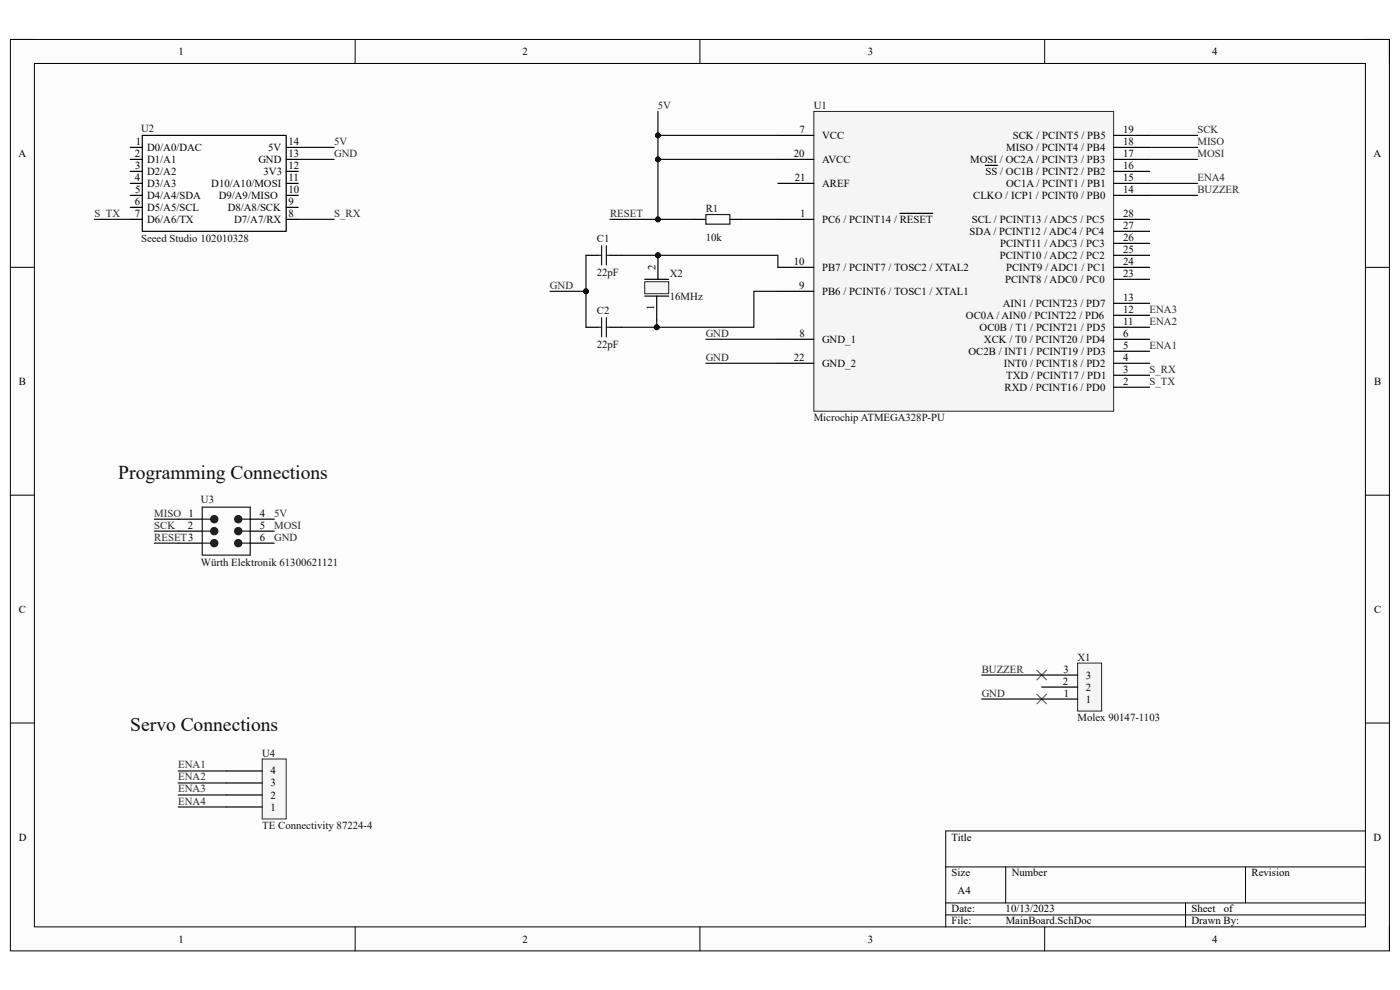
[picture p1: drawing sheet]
<svg xmlns="http://www.w3.org/2000/svg" width="297mm" height="210mm" viewBox="0 0 297 210" stroke-linecap="round" stroke-linejoin="round" font-family="sans-serif">
<path d="M2.2 8.4h292.6v193.3h-292.6z" fill-rule="evenodd" fill="#fcfcfc"/>
<path d="M2.2 8.4h292.6v193.3h-292.6z" fill="none" stroke="#000" stroke-width=".21"/>
<path d="M7.3 13.5h282.4v183.1h-282.4z" fill-rule="evenodd" fill="#fcfcfc"/>
<g fill="none" stroke="#000" stroke-width=".21">
<path d="M2.2 8.4h5.1M7.3 13.5h282.4v183.1h-282.4zM75.3 8.4v5.1M148.5 8.4v5.1M221.6 8.4v5.1M289.7 8.4h5.1v5.1M2.2 56.7h5.1M289.7 56.7h5.1M2.2 105h5.1M289.7 105.1h5.1M2.2 153.4h5.1M289.7 153.4h5.1"/>
<path d="M289.7 176.3h-89.1v20.3M75.3 196.6v5.1M148.5 196.6v5.1M200.6 183.9h89.1M200.6 191.5h89.1M200.6 194.1h89.1M213.4 183.9v7.6M221.6 196.6v5.1M251.5 191.5v5.1M264.2 183.9v7.6M294.8 196.6v5.1"/>
</g>
<path d="M30.2 28.7h30.5v20.4h-30.5z" fill-rule="evenodd" fill="#fefefe"/>
<g fill="none" stroke="#000" stroke-width=".25">
<path d="M27.6 31.3h2.6M27.6 33.8h2.6M27.6 36.4h2.6M27.6 38.9h2.6M30.2 28.7h30.5v20.4h-30.5zM60.7 31.3h2.6M60.7 33.8h2.6M60.7 36.4h2.6M60.7 38.9h2.6M27.6 41.4h2.6M27.6 44h2.6M27.6 46.5h2.6"/>
<path d="M60.7 41.4h2.6M60.7 44h2.6M60.7 46.5h2.6"/>
</g>
<path d="M172.7 23.6h63.6v63.6h-63.6z" fill-rule="evenodd" fill="#f5f5f5"/>
<path d="M172.7 23.6h63.6v63.6h-63.6z" fill="none" stroke="#262626" stroke-width=".21"/>
<g fill="none" stroke="#000" stroke-width=".25">
<path d="M165 28.7h7.7M165 33.8h7.7M165 38.9h7.7M209 35.1h2.6M236.3 28.7h7.6M236.3 38.9h7.6M236.3 36.4h7.6M236.3 33.8h7.6M236.3 31.3h7.6M147.2 46.5h2.6M154.8 46.5h2.6M165 46.5h7.7"/>
<path d="M165 56.7h7.7M190.9 45.3h7M236.3 46.5h7.6M236.3 56.7h7.6M236.3 41.4h7.6M236.3 59.3h7.6M236.3 54.2h7.6M236.3 51.6h7.6M236.3 49.1h7.6M165 77.1h7.7M165 72h7.7M165 61.8h7.7"/>
<path d="M236.3 79.6h7.6M236.3 77.1h7.6M236.3 74.5h7.6M236.3 72h7.6M236.3 69.4h7.6M236.3 66.9h7.6M236.3 64.3h7.6M236.3 82.1h7.6"/>
</g>
<path d="M149.8 45.5h5v2.1h-5z" fill="none" stroke="#1c1c1c" stroke-width=".25"/>
<circle cx="139.6" cy="54.2" r=".51" fill="#0e0e0e"/>
<circle cx="139.6" cy="54.2" r=".51" fill="none" stroke="#0e0e0e" stroke-width=".21"/>
<path d="M136.8 59.8h5.1v2.5h-5.1z" fill-rule="evenodd" fill="#f5f5f5"/>
<path d="M136.8 59.8h5.1v2.5h-5.1z" fill="none" stroke="#262626" stroke-width=".21"/>
<path d="M136.8 59.3h5.1M139.6 54.2v5.1M136.8 62.8h5.1M139.3 62.8v5.1" fill="none" stroke="#000" stroke-width=".25"/>
<circle cx="139.6" cy="54.2" r=".51" fill="#0e0e0e"/>
<circle cx="139.6" cy="54.2" r=".51" fill="none" stroke="#0e0e0e" stroke-width=".21"/>
<path d="M124.3 54.2h2.6M129.4 54.2h2.5M124.3 69.4h2.6M129.4 69.4h2.5M37.8 110.1h5.1M37.8 112.7h5.1M37.8 115.2h5.1" fill="none" stroke="#000" stroke-width=".25"/>
<path d="M126.9 54.2h.7M127.6 52.1v4.1M128.6 52.1v4.1M128.6 54.2h.8M126.9 69.4h.7M127.6 67.4v4.1M128.6 67.4v4.1M128.6 69.4h.8M42.9 115.2h1.8" fill="none" stroke="#1c1c1c" stroke-width=".25"/>
<path d="M220 142.2l2 2M220 147.3l2 2M222 142.2l-2 2M222 147.3l-2 2" fill="none" stroke="#4c4c4c" stroke-width=".21"/>
<circle cx="45.5" cy="115.2" r=".76" fill="#1c1c1c"/>
<g fill="none" stroke="#1c1c1c" stroke-width=".25">
<path d="M42.9 112.7h1.8"/>
<circle cx="45.5" cy="115.2" r=".76"/>
</g>
<circle cx="45.5" cy="112.7" r=".76" fill="#1c1c1c"/>
<g fill="none" stroke="#1c1c1c" stroke-width=".25">
<path d="M42.9 110.1h1.8"/>
<circle cx="45.5" cy="112.7" r=".76"/>
</g>
<circle cx="45.5" cy="110.1" r=".76" fill="#1c1c1c"/>
<g fill="none" stroke="#1c1c1c" stroke-width=".25">
<path d="M42.9 107.6h10.2v10.2h-10.2zM51.3 110.1h1.8"/>
<circle cx="45.5" cy="110.1" r=".76"/>
</g>
<circle cx="50.5" cy="110.1" r=".76" fill="#1c1c1c"/>
<g fill="none" stroke="#1c1c1c" stroke-width=".25">
<path d="M51.3 112.7h1.8"/>
<circle cx="50.5" cy="110.1" r=".76"/>
</g>
<circle cx="50.5" cy="112.7" r=".76" fill="#1c1c1c"/>
<g fill="none" stroke="#1c1c1c" stroke-width=".25">
<path d="M51.3 115.2h1.8"/>
<circle cx="50.5" cy="112.7" r=".76"/>
</g>
<circle cx="50.5" cy="115.2" r=".76" fill="#1c1c1c"/>
<circle cx="50.5" cy="115.2" r=".76" fill="none" stroke="#1c1c1c" stroke-width=".25"/>
<path d="M53.1 115.2h5.1M53.1 112.7h5.1M53.1 110.1h5.1" fill="none" stroke="#000" stroke-width=".25"/>
<path d="M228.6 140.7h5.1v10.1h-5.1z" fill-rule="evenodd" fill="#f5f5f5"/>
<path d="M228.6 140.7h5.1v10.1h-5.1z" fill="none" stroke="#262626" stroke-width=".21"/>
<path d="M221 148.3h7.6M221 145.8h7.6M221 143.2h7.6" fill="none" stroke="#000" stroke-width=".25"/>
<path d="M55.6 161h5.1v12.7h-5.1z" fill-rule="evenodd" fill="#f5f5f5"/>
<path d="M55.6 161h5.1v12.7h-5.1z" fill="none" stroke="#262626" stroke-width=".21"/>
<path d="M48 166.1h7.6M48 163.6h7.6M48 168.6h7.6M48 171.2h7.6" fill="none" stroke="#000" stroke-width=".25"/>
<path d="M165 33.8h-25.4v12.7h7.6M157.4 46.5h7.6" fill="none" stroke="#0e0e0e" stroke-width=".25"/>
<circle cx="139.6" cy="46.5" r=".51" fill="#0e0e0e"/>
<circle cx="139.6" cy="46.5" r=".51" fill="none" stroke="#0e0e0e" stroke-width=".21"/>
<circle cx="139.6" cy="33.8" r=".51" fill="#0e0e0e"/>
<circle cx="139.6" cy="33.8" r=".51" fill="none" stroke="#0e0e0e" stroke-width=".21"/>
<path d="M165 28.7h-25.4v5.1" fill="none" stroke="#0e0e0e" stroke-width=".25"/>
<circle cx="139.6" cy="28.7" r=".51" fill="#0e0e0e"/>
<circle cx="139.6" cy="28.7" r=".51" fill="none" stroke="#0e0e0e" stroke-width=".21"/>
<circle cx="139.6" cy="33.8" r=".51" fill="#0e0e0e"/>
<circle cx="139.6" cy="33.8" r=".51" fill="none" stroke="#0e0e0e" stroke-width=".21"/>
<path d="M139.6 23.6v5.1" fill="none" stroke="#0e0e0e" stroke-width=".25"/>
<circle cx="139.6" cy="28.7" r=".51" fill="#0e0e0e"/>
<circle cx="139.6" cy="28.7" r=".51" fill="none" stroke="#0e0e0e" stroke-width=".21"/>
<path d="M63.3 31.3h7.6M63.3 33.8h7.6M20 46.5h7.6M63.3 46.5h7.6M129.4 46.5h10.2" fill="none" stroke="#0e0e0e" stroke-width=".25"/>
<circle cx="139.6" cy="46.5" r=".51" fill="#0e0e0e"/>
<circle cx="139.6" cy="46.5" r=".51" fill="none" stroke="#0e0e0e" stroke-width=".21"/>
<path d="M243.9 28.7h10.2M243.9 31.3h10.2M243.9 33.8h10.2M149.8 72h15.2M149.8 77.1h15.2M165 61.8h-5.1v7.6h-20.6v-1.5" fill="none" stroke="#0e0e0e" stroke-width=".25"/>
<circle cx="139.3" cy="69.4" r=".51" fill="#0e0e0e"/>
<circle cx="139.3" cy="69.4" r=".51" fill="none" stroke="#0e0e0e" stroke-width=".21"/>
<path d="M131.9 54.2h33.1v2.5" fill="none" stroke="#0e0e0e" stroke-width=".25"/>
<circle cx="139.6" cy="54.2" r=".51" fill="#0e0e0e"/>
<circle cx="139.6" cy="54.2" r=".51" fill="none" stroke="#0e0e0e" stroke-width=".21"/>
<path d="M131.9 69.4h7.4" fill="none" stroke="#0e0e0e" stroke-width=".25"/>
<circle cx="139.3" cy="69.4" r=".51" fill="#0e0e0e"/>
<circle cx="139.3" cy="69.4" r=".51" fill="none" stroke="#0e0e0e" stroke-width=".21"/>
<path d="M124.3 54.2v15.2" fill="none" stroke="#0e0e0e" stroke-width=".25"/>
<circle cx="124.3" cy="61.8" r=".51" fill="#0e0e0e"/>
<circle cx="124.3" cy="61.8" r=".51" fill="none" stroke="#0e0e0e" stroke-width=".21"/>
<path d="M116.7 61.8h7.6" fill="none" stroke="#0e0e0e" stroke-width=".25"/>
<circle cx="124.3" cy="61.8" r=".51" fill="#0e0e0e"/>
<circle cx="124.3" cy="61.8" r=".51" fill="none" stroke="#0e0e0e" stroke-width=".21"/>
<path d="M243.9 38.9h10.2M243.9 41.4h10.2M32.7 110.1h5.1M32.7 112.7h5.1M32.7 115.2h5.1M208.3 143.2h12.7M208.3 148.3h12.7M37.8 163.6h10.2M37.8 166.1h10.2M37.8 168.6h10.2M37.8 171.2h10.2" fill="none" stroke="#0e0e0e" stroke-width=".25"/>
<g font-size="4.1" fill="#0e0e0e">
<text x="25.1" y="101.6">Programming Connections</text>
<text x="27.6" y="155">Servo Connections</text>
</g>
<g font-size="2.3">
<text x="37.9" y="11.7">1</text>
<text x="110.9" y="11.7">2</text>
<text x="184.1" y="11.7">3</text>
<text x="257.1" y="11.7">4</text>
<text x="169.6" y="28.2">7</text>
<text x="174.4" y="29.5">VCC</text>
<text x="214.8" y="29.5">SCK / PCINT5 / PB5</text>
<text x="238.3" y="28.2">19</text>
<text x="3.9" y="33.3">A</text>
<text x="28.6" y="33.3">2</text>
<text x="28.7" y="35.9">3</text>
<text x="28.8" y="30.7">1</text>
<text x="31.2" y="32">D0/A0/DAC</text>
<text x="31.2" y="34.6">D1/A1</text>
<text x="54.8" y="34.6">GND</text>
<text x="56.9" y="32">5V</text>
<text x="61.2" y="30.7">14</text>
<text x="61.2" y="33.3">13</text>
<text x="61.2" y="35.9">12</text>
<text x="168.4" y="33.3">20</text>
<text x="174.4" y="34.6">AVCC</text>
<text x="205.8" y="34.6">MOSI / OC2A / PCINT3 / PB3</text>
<text x="213.5" y="32">MISO / PCINT4 / PB4</text>
<text x="238.3" y="35.9">16</text>
<text x="238.3" y="33.3">17</text>
<text x="238.3" y="30.7">18</text>
<text x="291.4" y="33.3">A</text>
<text x="28.6" y="38.4">4</text>
<text x="28.7" y="40.9">5</text>
<text x="31.2" y="37.1">D2/A2</text>
<text x="31.2" y="39.7">D3/A3</text>
<text x="44.8" y="39.7">D10/A10/MOSI</text>
<text x="55.9" y="37.1">3V3</text>
<text x="61.2" y="38.4">11</text>
<text x="61.2" y="40.9">10</text>
<text x="168.6" y="38.4">21</text>
<text x="174.4" y="39.7">AREF</text>
<text x="209" y="37.1">SS / OC1B / PCINT2 / PB2</text>
<text x="213.4" y="39.7">OC1A / PCINT1 / PB1</text>
<text x="238.3" y="40.9">14</text>
<text x="238.3" y="38.4">15</text>
<text x="28.6" y="43.5">6</text>
<text x="28.6" y="46">7</text>
<text x="31.2" y="42.2">D4/A4/SDA</text>
<text x="31.2" y="44.7">D5/A5/SCL</text>
<text x="31.2" y="47.3">D6/A6/TX</text>
<text x="46.4" y="42.2">D9/A9/MISO</text>
<text x="48.3" y="44.7">D8/A8/SCK</text>
<text x="49.7" y="47.3">D7/A7/RX</text>
<text x="61.2" y="43.5">9</text>
<text x="61.2" y="46">8</text>
<text x="169.8" y="46">1</text>
<text x="174.4" y="47.3">PC6 / PCINT14 / RESET</text>
<text x="206.2" y="47.3">SCL / PCINT13 / ADC5 / PC5</text>
<text x="206.5" y="42.2">CLKO / ICP1 / PCINT0 / PB0</text>
<text x="238.3" y="46">28</text>
<text x="205.7" y="49.8">SDA / PCINT12 / ADC4 / PC4</text>
<text x="212.2" y="52.4">PCINT11 / ADC3 / PC3</text>
<text x="238.3" y="53.6">25</text>
<text x="238.3" y="51.1">26</text>
<text x="238.3" y="48.6">27</text>
<text x="139.1" y="57.2" transform="rotate(-90 139.1 57.2)">2</text>
<text x="168.4" y="56.2">10</text>
<text x="174.4" y="57.4">PB7 / PCINT7 / TOSC2 / XTAL2</text>
<text x="212.1" y="54.9">PCINT10 / ADC2 / PC2</text>
<text x="213.2" y="60">PCINT8 / ADC0 / PC0</text>
<text x="213.4" y="57.4">PCINT9 / ADC1 / PC1</text>
<text x="238.3" y="58.7">23</text>
<text x="238.3" y="56.2">24</text>
<text x="138.8" y="65.7" transform="rotate(-90 138.8 65.7)">1</text>
<text x="169.5" y="61.3">9</text>
<text x="174.4" y="62.6">PB6 / PCINT6 / TOSC1 / XTAL1</text>
<text x="212.7" y="65.1">AIN1 / PCINT23 / PD7</text>
<text x="238.3" y="63.8">13</text>
<text x="169.6" y="71.5">8</text>
<text x="204.9" y="67.6">OC0A / AIN0 / PCINT22 / PD6</text>
<text x="207.8" y="70.2">OC0B / T1 / PCINT21 / PD5</text>
<text x="238.3" y="71.5">6</text>
<text x="238.3" y="68.9">11</text>
<text x="238.3" y="66.4">12</text>
<text x="168.4" y="76.5">22</text>
<text x="174.4" y="72.7">GND_1</text>
<text x="174.4" y="77.8">GND_2</text>
<text x="205.4" y="75.3">OC2B / INT1 / PCINT19 / PD3</text>
<text x="208.7" y="72.7">XCK / T0 / PCINT20 / PD4</text>
<text x="213" y="77.8">INT0 / PCINT18 / PD2</text>
<text x="238.3" y="76.5">4</text>
<text x="238.3" y="74">5</text>
<text x="4" y="81.6">B</text>
<text x="213.1" y="82.9">RXD / PCINT16 / PD0</text>
<text x="213.4" y="80.3">TXD / PCINT17 / PD1</text>
<text x="238.3" y="81.6">2</text>
<text x="238.3" y="79.1">3</text>
<text x="291.5" y="81.6">B</text>
<text x="39.8" y="112.1">2</text>
<text x="55.1" y="112.1">5</text>
<text x="55.1" y="109.6">4</text>
<text x="55.1" y="114.7">6</text>
<text x="4" y="130">C</text>
<text x="291.5" y="130">C</text>
<text x="225.6" y="142.7">3</text>
<text x="230.4" y="144">3</text>
<text x="225.5" y="145.2">2</text>
<text x="225.7" y="147.8">1</text>
<text x="230.4" y="149.1">1</text>
<text x="230.4" y="146.5">2</text>
<text x="57.4" y="166.8">3</text>
<text x="57.4" y="164.3">4</text>
<text x="57.4" y="169.4">2</text>
<text x="57.4" y="172">1</text>
<text x="4" y="178.3">D</text>
<text x="201.9" y="178.3">Title</text>
<text x="291.4" y="178.3">D</text>
<text x="201.9" y="185.9">Size</text>
<text x="214.6" y="185.9">Number</text>
<text x="265.5" y="185.9">Revision</text>
<text x="203.2" y="189.7">A4</text>
<text x="201.9" y="193.5">Date:</text>
<text x="201.9" y="196.1">File:</text>
<text x="213.3" y="193.5">10/13/2023</text>
<text x="213.4" y="196.1">MainBoard.SchDoc</text>
<text x="252.8" y="196.1">Drawn By:</text>
<text x="252.8" y="193.5">Sheet</text>
<text x="259.6" y="193.5">of</text>
<text x="37.9" y="199.9">1</text>
<text x="110.9" y="199.9">2</text>
<text x="184.1" y="199.9">3</text>
<text x="257.1" y="199.9">4</text>
</g>
<g font-size="2.3" fill="#262626">
<text x="139.6" y="23.1">5V</text>
<text x="254" y="28.2">SCK</text>
<text x="70.9" y="30.7">5V</text>
<text x="70.9" y="33.3">GND</text>
<text x="254" y="33.3">MOSI</text>
<text x="254" y="30.7">MISO</text>
<text x="254" y="40.9">BUZZER</text>
<text x="254" y="38.4">ENA4</text>
<text x="20" y="46">S_TX</text>
<text x="70.9" y="46">S_RX</text>
<text x="129.4" y="46">RESET</text>
<text x="116.7" y="61.3">GND</text>
<text x="149.7" y="71.5">GND</text>
<text x="243.9" y="68.9">ENA2</text>
<text x="243.9" y="66.4">ENA3</text>
<text x="149.7" y="76.5">GND</text>
<text x="243.9" y="74">ENA1</text>
<text x="243.9" y="81.6">S_TX</text>
<text x="243.9" y="79.1">S_RX</text>
<text x="32.7" y="112.1">SCK</text>
<text x="32.7" y="109.6">MISO 1</text>
<text x="58.2" y="109.6">5V</text>
<text x="58.2" y="112.1">MOSI</text>
<text x="32.7" y="114.7">RESET3</text>
<text x="58.2" y="114.7">GND</text>
<text x="208.3" y="142.7">BUZZER</text>
<text x="208.3" y="147.8">GND</text>
<text x="37.8" y="163">ENA1</text>
<text x="37.8" y="165.6">ENA2</text>
<text x="37.8" y="168.1">ENA3</text>
<text x="37.8" y="170.7">ENA4</text>
</g>
<g font-size="2.3" fill="#0e0e0e">
<text x="172.6" y="23.1">U1</text>
<text x="29.9" y="27.9">U2</text>
<text x="149.7" y="45">R1</text>
<text x="29.9" y="51.4">Seeed Studio 102010328</text>
<text x="126.6" y="51.4">C1</text>
<text x="149.7" y="51.1">10k</text>
<text x="126.6" y="58.5">22pF</text>
<text x="142.1" y="58.7">X2</text>
<text x="142.1" y="63.6">16MHz</text>
<text x="126.6" y="66.6">C2</text>
<text x="126.6" y="73.7">22pF</text>
<text x="172.6" y="89.3">Microchip ATMEGA328P-PU</text>
<text x="42.6" y="106.8">U3</text>
<text x="42.6" y="120.1">Würth Elektronik 61300621121</text>
<text x="228.6" y="140.1">X1</text>
<text x="228.6" y="152.9">Molex 90147-1103</text>
<text x="55.6" y="160.5">U4</text>
<text x="55.6" y="175.8">TE Connectivity 87224-4</text>
</g>
</svg>
